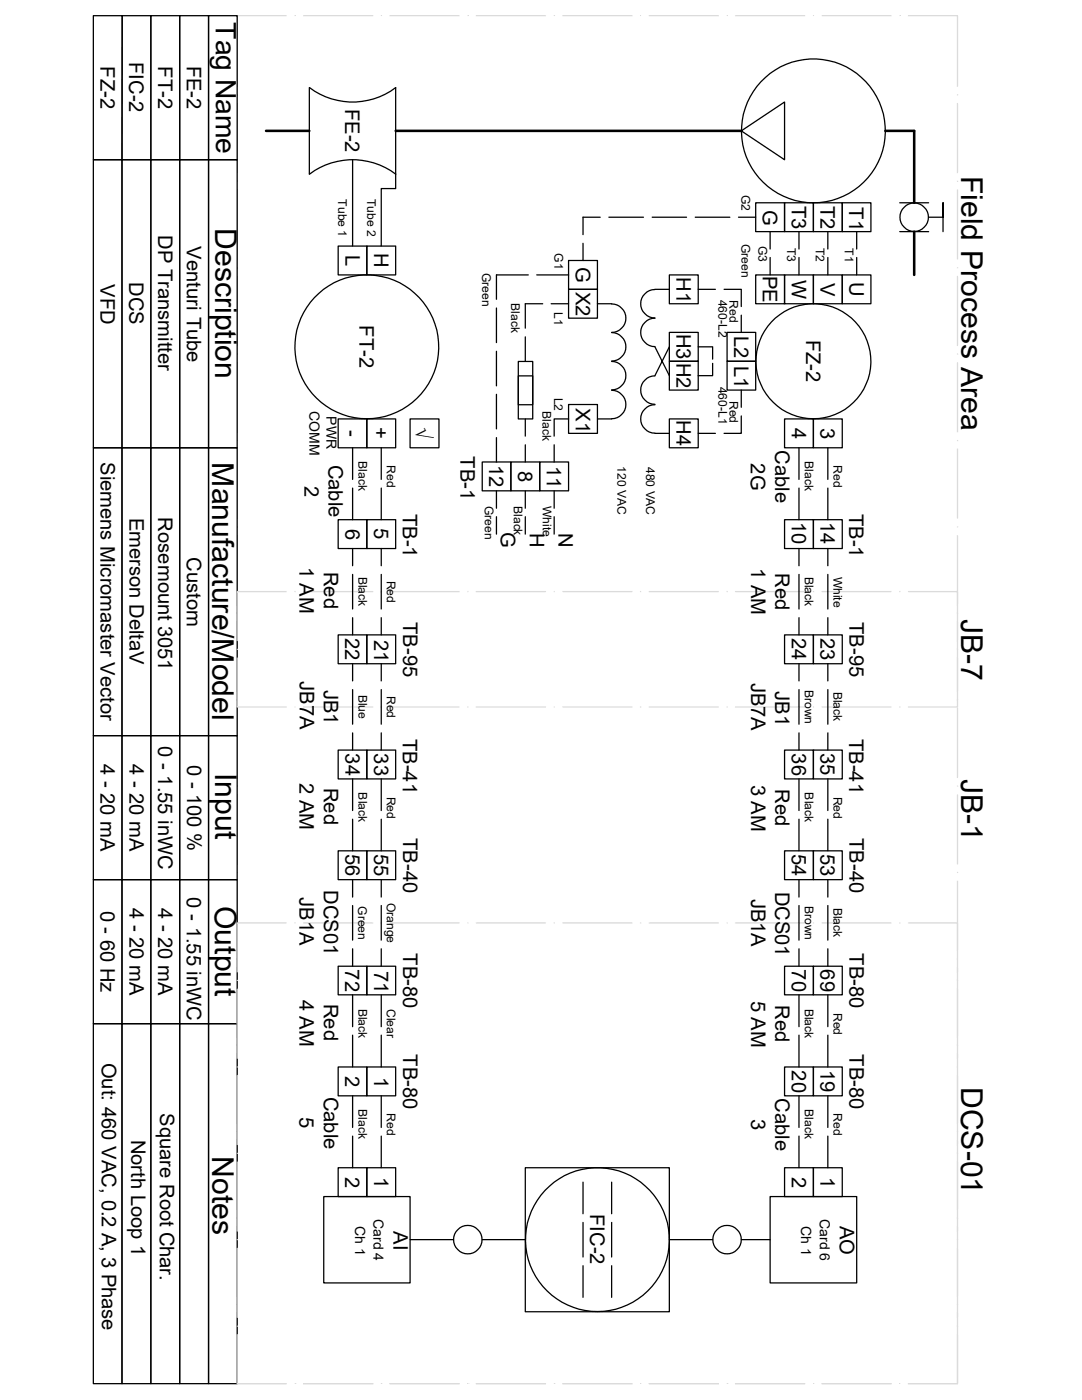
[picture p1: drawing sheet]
<svg xmlns="http://www.w3.org/2000/svg" width="216mm" height="279mm" viewBox="0 0 216 279" stroke-linecap="round" stroke-linejoin="round" font-family="sans-serif">
<path d="M181.3 3.1h9.8" fill="none" stroke="#dbdbdb" stroke-width=".25"/>
<g fill="#dbdbdb">
<path d="M179.5 3.1h.1z"/>
<path d="M179.5 3.1l.1 .1z"/>
</g>
<path d="M164 3.1h13.8" fill="none" stroke="#dbdbdb" stroke-width=".25"/>
<g fill="#dbdbdb">
<path d="M162.2 3.1h.2z"/>
<path d="M162.2 3.1l.1 .1z"/>
</g>
<path d="M146.8 3.1h13.8" fill="none" stroke="#dbdbdb" stroke-width=".25"/>
<g fill="#dbdbdb">
<path d="M145 3.1h.2z"/>
<path d="M145 3.1l.1 .1z"/>
</g>
<path d="M129.5 3.1h13.8" fill="none" stroke="#dbdbdb" stroke-width=".25"/>
<g fill="#dbdbdb">
<path d="M127.7 3.1h.2z"/>
<path d="M127.7 3.1l.1 .1z"/>
</g>
<path d="M112.3 3.1h13.8" fill="none" stroke="#dbdbdb" stroke-width=".25"/>
<g fill="#dbdbdb">
<path d="M110.5 3.1h.2z"/>
<path d="M110.5 3.1l.1 .1z"/>
</g>
<path d="M95 3.1h13.8" fill="none" stroke="#dbdbdb" stroke-width=".25"/>
<g fill="#dbdbdb">
<path d="M93.3 3.1h.1z"/>
<path d="M93.3 3.1l.1 .1z"/>
</g>
<path d="M77.8 3.1h13.8" fill="none" stroke="#dbdbdb" stroke-width=".25"/>
<g fill="#dbdbdb">
<path d="M76 3.1h.2z"/>
<path d="M76 3.1l.1 .1z"/>
</g>
<path d="M60.6 3.1h13.8" fill="none" stroke="#dbdbdb" stroke-width=".25"/>
<g fill="#dbdbdb">
<path d="M58.8 3.1h.1z"/>
<path d="M58.8 3.1l.1 .1z"/>
</g>
<g fill="none" stroke="#dbdbdb" stroke-width=".25">
<path d="M47.3 18.9h.1M57.1 3.1h-9.8v14.1M47.3 20.7v13.8M47.3 37.9v13.8M47.3 36.2h.1M47.3 55.2v13.8M47.3 53.4h.1M47.3 72.4v13.8M47.3 70.7h.1M47.3 89.6v13.8M47.3 87.9h.1M47.3 106.9v13.8"/>
<path d="M47.3 105.2h.1M47.3 124.1v13.8M47.3 122.4h.1M47.3 139.7h.1M47.3 141.4v13.8M47.3 158.6v13.8M47.3 156.9h.1M47.3 175.9v13.8M47.3 174.1h.1M47.3 193.1v13.8M47.3 191.4h.1M47.3 210.4v13.8"/>
<path d="M47.3 208.6h.1M47.3 227.6v13.8M47.3 225.8h.1M47.3 244.8v13.8M47.3 243.1h.1M47.3 262.1v14h9.8M47.3 260.3h.1"/>
</g>
<path d="M58.8 276.1h.1z" fill="#dbdbdb"/>
<path d="M60.6 276.1h13.8" fill="none" stroke="#dbdbdb" stroke-width=".25"/>
<path d="M76 276.1h.2z" fill="#dbdbdb"/>
<path d="M77.8 276.1h13.8" fill="none" stroke="#dbdbdb" stroke-width=".25"/>
<path d="M93.3 276.1h.1z" fill="#dbdbdb"/>
<path d="M95 276.1h13.8" fill="none" stroke="#dbdbdb" stroke-width=".25"/>
<path d="M110.5 276.1h.2z" fill="#dbdbdb"/>
<path d="M112.3 276.1h13.8" fill="none" stroke="#dbdbdb" stroke-width=".25"/>
<g fill="#dbdbdb">
<path d="M127.7 276.1h.2z"/>
<path d="M127.8 276.1h.1z"/>
</g>
<path d="M129.5 276.1h13.8" fill="none" stroke="#dbdbdb" stroke-width=".25"/>
<path d="M145 276.1h.2z" fill="#dbdbdb"/>
<path d="M146.8 276.1h13.8" fill="none" stroke="#dbdbdb" stroke-width=".25"/>
<g fill="#dbdbdb">
<path d="M162.2 276.1h.2z"/>
<path d="M162.3 276.1h.1z"/>
</g>
<path d="M164 276.1h13.8" fill="none" stroke="#dbdbdb" stroke-width=".25"/>
<path d="M179.5 276.1h.1z" fill="#dbdbdb"/>
<g fill="none" stroke="#dbdbdb" stroke-width=".25">
<path d="M191.1 3.1v14.1M191.1 18.9h.1M191.1 20.7v13.8M191.1 37.9v13.8M191.1 36.2h.1M191.1 55.2v13.8M191.1 53.4h.1M191.1 72.4v13.8M191.1 70.7h.1M191.1 89.6v13.8M191.1 87.9h.1M191.1 106.9v13.8"/>
<path d="M191.1 105.2h.1M191.1 124.1v13.8M191.1 139.7h.1M191.1 122.4h.1M191.1 141.4v13.8M191.1 158.6v13.8M191.1 156.9h.1M191.1 175.9v13.8M191.1 174.1h.1M47.3 195.7h.1M47.3 197.4v13.8M57.1 184.2h-9.8v9.8"/>
<path d="M58.8 184.2h.1M60.6 184.2h13.8M76.1 184.2h.1M77.8 184.2h13.8M93.3 184.2h.1M95 184.2h13.8M110.6 184.2h.1M112.3 184.2h13.8M127.8 184.2h.1M129.5 184.2h13.8M145.1 184.2h.1M146.8 184.2h13.8"/>
<path d="M162.3 184.2h.1M164 184.2h13.8M179.5 184.2h.1M181.3 184.2h9.8M191.1 193.1v13.8M191.1 191.4h.1M47.3 214.6v13.8M47.3 212.9h.1M191.1 210.4v13.8M191.1 208.6h.1M47.3 231.9v13.8M47.3 230.2h.1"/>
<path d="M191.1 227.6v13.8M191.1 225.8h.1M47.3 249.1v13.8M47.3 247.4h.1M191.1 244.8v13.8M191.1 243.1h.1M47.3 266.4v9.7h9.8M47.3 264.7h.1M191.1 262.1v14h-9.8M191.1 260.3h.1"/>
</g>
<g fill="none" stroke="#000" stroke-width=".25">
<path d="M18.6 3.1h5.8l-.1 28.8h-5.7zM24.4 3.1h5.7v28.8h-5.8zM30.1 3.1h5.8v28.8h-5.8zM35.9 3.1h5.7v28.8h-5.7zM41.6 3.1h5.7v28.8h-5.7zM61.7 17.5v17.3M61.8 17.5a14.2 14.2 0 0 0 17.2 0v17.3a14.2 14.2 0 0 0-17.2 0M18.6 31.9h5.7v57.5h-5.7zM24.3 31.9h5.8v57.5h-5.8zM30.1 31.9h5.8v57.5h-5.8zM35.9 31.9h5.7v57.5h-5.7zM41.6 31.9h5.7v57.5h-5.7z"/>
<path d="M147.9 26.1l8.6-5.7v11.5zM133.6 57.7l-2.9 .1a2.84 2.84 0 0 0-2.9 2.8 2.84 2.84 0 0 0 2.9 2.9M139.3 57.7h3.4M144.5 57.7h3.4v3.5M156.5 40.5h5.8v5.7h-5.8zM156.5 54.9h5.8v5.7h-5.8zM159.4 46.2v3.5M159.4 51.4v3.5M162.3 40.5h5.8v5.7h-5.8zM162.3 54.9h5.8v5.7h-5.8zM165.2 46.2v3.5M165.2 51.4v3.5"/>
<path d="M168.1 40.5h5.7v5.7h-5.7zM168.1 54.9h5.7v5.7h-5.7zM170.9 46.2v3.5M170.9 51.4v3.5M103.4 72.1h2.9v11.5h-2.9zM103.4 75h2.9v5.8h-2.9zM104.8 60.6h3.5M110 60.6h3.5M119.2 60.6h2.8M122 72.1a2.84 2.84 0 0 1 2.9 2.9 2.84 2.84 0 0 1-2.9 2.8M122 77.9a2.84 2.84 0 0 1 2.9 2.8 2.84 2.84 0 0 1-2.9 2.9M122 66.4a2.84 2.84 0 0 1 2.9 2.8 2.84 2.84 0 0 1-2.9 2.9"/>
<path d="M122 60.7a2.84 2.84 0 0 1 2.9 2.8 2.84 2.84 0 0 1-2.9 2.8M130.7 75a2.84 2.84 0 0 0-2.9 2.9 2.84 2.84 0 0 0 2.9 2.8M130.7 63.5a2.84 2.84 0 0 0-2.9 2.8 2.84 2.84 0 0 0 2.9 2.9M130.7 69.2l2.9 5.8M133.6 69.2l-2.9 5.8M139.3 69.2h2.9v2.5M142.2 72.5v2.5h-2.9M145.1 72.1h5.7v5.8h-5.7zM145.1 66.3h5.7v5.8h-5.7zM147.9 62.9v3.4M147.9 77.9v3.4M18.6 89.4h5.7v57.4h-5.7z"/>
<path d="M24.3 89.4h5.8v57.4h-5.8zM30.1 89.4h5.8v57.4h-5.8zM35.9 89.4h5.7v57.4h-5.7zM41.6 89.4h5.7v57.4h-5.7zM67.5 83.6h5.7v5.8h-5.7zM73.2 83.6h5.8v5.8h-5.8zM119.2 83.6h2.8M130.7 80.8a2.84 2.84 0 0 0-2.9 2.8 2.84 2.84 0 0 0 2.9 2.8M130.7 86.5h2.9M139.3 86.5h3.4M147.9 83v3.5h-3.4M156.5 83.6h5.8v5.8h-5.8z"/>
<path d="M162.3 83.6h5.8v5.8h-5.8zM67.5 103.7h5.7v5.8h-5.7zM73.2 103.7h5.8v5.8h-5.8zM156.5 103.7h5.8v5.8h-5.8zM162.3 103.7h5.8v5.8h-5.8zM67.5 126.7h5.7v5.8h-5.7zM73.2 126.7h5.8v5.8h-5.8zM156.5 126.7h5.8v5.8h-5.8zM162.3 126.7h5.8v5.8h-5.8zM18.6 146.8h5.7v28.8h-5.7zM24.3 146.8h5.8v28.8h-5.8zM30.1 146.8h5.8v28.8h-5.8z"/>
<path d="M35.9 146.8h5.7v28.8h-5.7zM41.6 146.8h5.7v28.8h-5.7zM67.5 149.7h5.7v5.7h-5.7zM73.2 149.7h5.8v5.7h-5.8zM156.5 149.7h5.8v5.7h-5.8zM162.3 149.7h5.8v5.7h-5.8zM18.6 175.6h5.7v28.7h-5.7zM24.3 175.6h5.8v28.7h-5.8zM30.1 175.6h5.8v28.7h-5.8zM35.9 175.6h5.7v28.7h-5.7zM41.6 175.6h5.7v28.7h-5.7zM67.5 169.8h5.7v5.8h-5.7z"/>
<path d="M73.2 169.8h5.8v5.8h-5.8zM156.5 169.8h5.8v5.8h-5.8zM162.3 169.8h5.8v5.8h-5.8zM67.5 192.8h5.7v5.7h-5.7zM73.2 192.8h5.8v5.7h-5.8zM156.5 192.8h5.8v5.7h-5.8zM162.3 192.8h5.8v5.7h-5.8zM18.6 204.3h5.7v71.8h-5.7zM24.3 204.3h5.8v71.8h-5.8zM30.1 204.3h5.8v71.8h-5.8zM35.9 204.3h5.7v71.8h-5.7zM41.6 204.3h5.7v71.8h-5.7z"/>
<path d="M64.6 238.8h17.2v17.2h-17.2zM153.7 238.8h17.2v17.2h-17.2z"/>
<circle cx="162.3" cy="26.1" r="14.3"/>
<circle cx="73.2" cy="69.2" r="14.3"/>
<circle cx="119.2" cy="247.4" r="14.3"/>
</g>
<path d="M58.8 276.1h.1z" fill="#dbdbdb"/>
<path d="M60.6 276.1h13.8" fill="none" stroke="#dbdbdb" stroke-width=".25"/>
<path d="M76 276.1h.2z" fill="#dbdbdb"/>
<path d="M77.8 276.1h13.8" fill="none" stroke="#dbdbdb" stroke-width=".25"/>
<path d="M93.3 276.1h.1z" fill="#dbdbdb"/>
<path d="M95 276.1h13.8" fill="none" stroke="#dbdbdb" stroke-width=".25"/>
<path d="M110.5 276.1h.2z" fill="#dbdbdb"/>
<path d="M112.3 276.1h13.8" fill="none" stroke="#dbdbdb" stroke-width=".25"/>
<g fill="#dbdbdb">
<path d="M127.7 276.1h.2z"/>
<path d="M127.8 276.1h.1z"/>
</g>
<path d="M129.5 276.1h13.8" fill="none" stroke="#dbdbdb" stroke-width=".25"/>
<path d="M145 276.1h.2z" fill="#dbdbdb"/>
<path d="M146.8 276.1h13.8" fill="none" stroke="#dbdbdb" stroke-width=".25"/>
<g fill="#dbdbdb">
<path d="M162.2 276.1h.2z"/>
<path d="M162.3 276.1h.1z"/>
</g>
<path d="M164 276.1h13.8" fill="none" stroke="#dbdbdb" stroke-width=".25"/>
<path d="M179.5 276.1h.1z" fill="#dbdbdb"/>
<g fill="none" stroke="#dbdbdb" stroke-width=".25">
<path d="M57.1 118.1h-9.8v9.7M58.8 118.1h.1M60.6 118.1h13.8M76.1 118.1h.1M77.8 118.1h13.8M93.3 118.1h.1M95 118.1h13.8M110.6 118.1h.1M112.3 118.1h13.8M127.8 118.1h.1M129.5 118.1h13.8M145.1 118.1h.1"/>
<path d="M146.8 118.1h13.8M162.3 118.1h.1M164 118.1h13.8M179.5 118.1h.1M181.3 118.1h9.8v9.7M47.3 131.3v9.8h9.8M47.3 129.6h.1M191.1 131.3v9.8h-9.8M191.1 129.6h.1M58.8 141.1h.1M60.6 141.1h13.8M76.1 141.1h.1"/>
<path d="M77.8 141.1h13.8M93.3 141.1h.1M95 141.1h13.8M110.6 141.1h.1M112.3 141.1h13.8M127.8 141.1h.1M129.5 141.1h13.8M145.1 141.1h.1M146.8 141.1h13.8M162.3 141.1h.1M164 141.1h13.8M179.5 141.1h.1"/>
<path d="M191.1 184.2v9.8M191.1 197.4v13.8M191.1 195.7h.1M191.1 214.6v13.8M191.1 212.9h.1M191.1 231.9v13.8M191.1 230.2h.1M191.1 249.1v13.8M191.1 247.4h.1M191.1 266.4v9.7h-9.8M191.1 264.7h.1"/>
</g>
<g fill="none" stroke="#000" stroke-width=".25">
<path d="M70.4 31.9v17.2M79 34.8v2.8h-2.9v11.5M67.5 49.1h5.7v5.8h-5.7zM73.2 49.1h5.8v5.8h-5.8zM105.4 54.9h-6.3v4.8M107.1 54.9h6.4M113.5 57.7h5.7v5.8h-5.7zM113.5 52h5.7v5.7h-5.7zM116.3 48.6v3.4M119.8 43.3h-3.5v3.5M121.5 43.3h6.9M130.1 43.3h6.9"/>
<path d="M133.6 54.9h5.7v5.7h-5.7zM138.7 43.3h6.9M147.4 43.3h3.4M150.8 40.5h5.7v5.7h-5.7zM150.8 54.9h5.7v5.7h-5.7zM153.7 46.2v3.5M153.7 51.4v3.5M179.5 40.5h5.8M179.5 46.2h5.8M185.3 43.3h2.9v-2.8v5.7M99.1 61.5v6.9M99.1 70.1v6.9"/>
<path d="M99.1 78.7v6.9M104.8 60.6v4.9M104.8 67.2v4.9M133.6 66.3h5.7v5.8h-5.7zM133.6 72.1h5.7v5.8h-5.7zM70.4 89.4v6.3M70.4 97.4v6.3M76.1 89.4v6.3M76.1 97.4v6.3M81.8 83.6h5.8v5.8h-5.8zM96.2 92.2h5.7v5.8h-5.7zM99.1 87.3v4.9"/>
<path d="M99.1 98v3.4M101.9 92.2h5.8v5.8h-5.8zM104.8 83.6v3.4M104.8 88.8v3.4M104.8 98v3.4M107.7 92.2h5.8v5.8h-5.8zM110.6 88.8v3.4M110.6 98v3.4M113.5 80.7h5.7v5.8h-5.7zM113.5 83.6h-2.9v3.4M133.6 83.6h5.7v5.8h-5.7zM159.4 89.4v6.3"/>
<path d="M159.4 97.4v6.3M165.2 89.4v6.3M165.2 97.4v6.3M70.4 109.5v3.4M70.4 114.6v6.9M76.1 109.5v3.4M76.1 114.6v6.9M99.1 103.1v3.5M104.8 103.1v3.5M110.6 103.1v3.5M159.4 109.5v3.4M159.4 114.6v6.9"/>
<path d="M165.2 109.5v3.4M165.2 114.6v6.9M70.4 123.3v3.4M70.4 132.5v3.4M70.4 137.6v6.9M76.1 123.3v3.4M76.1 132.5v3.4M76.1 137.6v6.9M159.4 123.3v3.4M159.4 132.5v3.4M159.4 137.6v6.9M165.2 123.3v3.4"/>
<path d="M165.2 132.5v3.4M165.2 137.6v6.9M70.4 146.3v3.4M70.4 155.4v6.4M76.1 146.3v3.4M76.1 155.4v6.4M159.4 146.3v3.4M159.4 155.4v6.4M165.2 146.3v3.4M165.2 155.4v6.4M70.4 163.5v6.3M70.4 175.6v3.4"/>
<path d="M76.1 163.5v6.3M76.1 175.6v3.4M159.4 163.5v6.3M159.4 175.6v3.4M165.2 163.5v6.3M165.2 175.6v3.4M70.4 180.7v6.9M70.4 189.4v3.4M70.4 198.5v6.4M76.1 180.7v6.9M76.1 189.4v3.4M76.1 198.5v6.4"/>
<path d="M159.4 180.7v6.9M159.4 189.4v3.4M159.4 198.5v6.4M165.2 180.7v6.9M165.2 189.4v3.4M165.2 198.5v6.4M67.5 212.9h5.7v5.8h-5.7zM70.4 206.6v6.3M70.4 218.7v6.3M73.2 212.9h5.8v5.8h-5.8zM76.1 206.6v6.3M76.1 218.7v6.3"/>
<path d="M156.5 212.9h5.8v5.8h-5.8zM159.4 206.6v6.3M159.4 218.7v6.3M162.3 212.9h5.8v5.8h-5.8zM165.2 206.6v6.3M165.2 218.7v6.3M67.5 233h5.7v5.8h-5.7zM70.4 226.7v6.3M73.2 233h5.8v5.8h-5.8zM76.1 226.7v6.3M104.8 233h28.8v28.8h-28.8zM116.3 235.9v6.3"/>
<path d="M122 235.9v6.3M156.5 233h5.8v5.8h-5.8zM159.4 226.7v6.3M162.3 233h5.8v5.8h-5.8zM165.2 226.7v6.3M81.8 247.4h8.7M96.2 247.4h8.6M116.3 244v6.9M116.3 252.6v6.3M122 244v6.9M122 252.6v6.3M133.6 247.4h8.6"/>
<path d="M147.9 247.4h5.8"/>
<circle cx="182.4" cy="43.3" r="2.84"/>
<circle cx="162.3" cy="72.1" r="11.5"/>
<circle cx="93.3" cy="247.4" r="2.84"/>
<circle cx="145.1" cy="247.4" r="2.84"/>
</g>
<path d="M53.1 26.1h8.6M79 26.1h68.9M176.7 26.1h5.7v14.4M182.4 46.2v8.7" fill="none" stroke="#000" stroke-width=".51"/>
<g font-size="6">
<text x="191.8" y="35.1" transform="rotate(90 191.8 35.1)">Field Process Area</text>
<text x="42.9" y="45.5" transform="rotate(90 42.9 45.5)">Description</text>
<text x="42.3" y="92.3" transform="rotate(90 42.3 92.3)">Manufacture/Model</text>
<text x="191.8" y="123.4" transform="rotate(90 191.8 123.4)">JB-7</text>
<text x="42.9" y="154.2" transform="rotate(90 42.9 154.2)">Input</text>
<text x="191.8" y="155.5" transform="rotate(90 191.8 155.5)">JB-1</text>
<text x="42.9" y="180.8" transform="rotate(90 42.9 180.8)">Output</text>
<text x="191.8" y="216.9" transform="rotate(90 191.8 216.9)">DCS-01</text>
<text x="42.3" y="230.8" transform="rotate(90 42.3 230.8)">Notes</text>
</g>
<text font-size="5.6" x="43.1" y="4.4" transform="rotate(90 43.1 4.4)">Tag Name</text>
<g font-size="4">
<text x="20" y="13.2" transform="rotate(90 20 13.2)">FZ-2</text>
<text x="25.8" y="12.4" transform="rotate(90 25.8 12.4)">FIC-2</text>
<text x="31.5" y="13.2" transform="rotate(90 31.5 13.2)">FT-2</text>
<text x="37.3" y="13.1" transform="rotate(90 37.3 13.1)">FE-2</text>
<text x="68.9" y="21.7" transform="rotate(90 68.9 21.7)">FE-2</text>
<text x="152.2" y="41.8" transform="rotate(90 152.2 41.8)">G</text>
<text x="158" y="41.1" transform="rotate(90 158 41.1)">T3</text>
<text x="163.7" y="41.1" transform="rotate(90 163.7 41.1)">T2</text>
<text x="169.5" y="41.4" transform="rotate(90 169.5 41.4)">T1</text>
<text x="31.6" y="46.9" transform="rotate(90 31.6 46.9)">DP Transmitter</text>
<text x="37.3" y="49.2" transform="rotate(90 37.3 49.2)">Venturi Tube</text>
<text x="68.9" y="50.8" transform="rotate(90 68.9 50.8)">L</text>
<text x="74.6" y="50.5" transform="rotate(90 74.6 50.5)">H</text>
<text x="114.9" y="53.3" transform="rotate(90 114.9 53.3)">G</text>
<text x="20.1" y="56.7" transform="rotate(90 20.1 56.7)">VFD</text>
<text x="25.8" y="56.3" transform="rotate(90 25.8 56.3)">DCS</text>
<text x="114.9" y="58.3" transform="rotate(90 114.9 58.3)">X2</text>
<text x="135" y="55.4" transform="rotate(90 135 55.4)">H1</text>
<text x="152.2" y="55" transform="rotate(90 152.2 55)">PE</text>
<text x="158" y="55.8" transform="rotate(90 158 55.8)">W</text>
<text x="163.7" y="56.4" transform="rotate(90 163.7 56.4)">V</text>
<text x="169.5" y="56.3" transform="rotate(90 169.5 56.3)">U</text>
<text x="71.8" y="64.9" transform="rotate(90 71.8 64.9)">FT-2</text>
<text x="135" y="66.6" transform="rotate(90 135 66.6)">H3</text>
<text x="146.5" y="67" transform="rotate(90 146.5 67)">L2</text>
<text x="160.9" y="67.8" transform="rotate(90 160.9 67.8)">FZ-2</text>
<text x="135" y="72.3" transform="rotate(90 135 72.3)">H2</text>
<text x="146.5" y="73" transform="rotate(90 146.5 73)">L1</text>
<text x="114.9" y="81.5" transform="rotate(90 114.9 81.5)">X1</text>
<text x="135" y="83.9" transform="rotate(90 135 83.9)">H4</text>
<text x="68.9" y="85.8" transform="rotate(90 68.9 85.8)">-</text>
<text x="74.6" y="85.3" transform="rotate(90 74.6 85.3)">+</text>
<text x="83" y="85.3" transform="rotate(90 83 85.3)">√</text>
<text x="154.6" y="89.8" transform="rotate(90 154.6 89.8)">Cable</text>
<text x="158" y="85.4" transform="rotate(90 158 85.4)">4</text>
<text x="163.7" y="85.3" transform="rotate(90 163.7 85.3)">3</text>
<text x="20.1" y="92.2" transform="rotate(90 20.1 92.2)">Siemens Micromaster Vector</text>
<text x="65.5" y="92.7" transform="rotate(90 65.5 92.7)">Cable</text>
<text x="91.9" y="91.1" transform="rotate(90 91.9 91.1)">TB-1</text>
<text x="97.6" y="92.8" transform="rotate(90 97.6 92.8)">12</text>
<text x="103.4" y="94" transform="rotate(90 103.4 94)">8</text>
<text x="109.1" y="93" transform="rotate(90 109.1 93)">11</text>
<text x="149.8" y="92.5" transform="rotate(90 149.8 92.5)">2G</text>
<text x="60.7" y="96.9" transform="rotate(90 60.7 96.9)">2</text>
<text x="25.8" y="103.3" transform="rotate(90 25.8 103.3)">Emerson DeltaV</text>
<text x="31.6" y="103.3" transform="rotate(90 31.6 103.3)">Rosemount 3051</text>
<text x="68.9" y="105.5" transform="rotate(90 68.9 105.5)">6</text>
<text x="74.7" y="105.5" transform="rotate(90 74.7 105.5)">5</text>
<text x="80.4" y="102.6" transform="rotate(90 80.4 102.6)">TB-1</text>
<text x="100" y="106.3" transform="rotate(90 100 106.3)">G</text>
<text x="105.7" y="106.3" transform="rotate(90 105.7 106.3)">H</text>
<text x="111.5" y="106.4" transform="rotate(90 111.5 106.4)">N</text>
<text x="158" y="104.2" transform="rotate(90 158 104.2)">10</text>
<text x="163.7" y="104.2" transform="rotate(90 163.7 104.2)">14</text>
<text x="169.5" y="102.6" transform="rotate(90 169.5 102.6)">TB-1</text>
<text x="37.3" y="111.2" transform="rotate(90 37.3 111.2)">Custom</text>
<text x="59.8" y="113.1" transform="rotate(90 59.8 113.1)">1 AM</text>
<text x="149.9" y="113.3" transform="rotate(90 149.9 113.3)">1 AM</text>
<text x="64.6" y="114.1" transform="rotate(90 64.6 114.1)">Red</text>
<text x="154.6" y="114.4" transform="rotate(90 154.6 114.4)">Red</text>
<text x="80.4" y="124.2" transform="rotate(90 80.4 124.2)">TB-95</text>
<text x="169.5" y="124.2" transform="rotate(90 169.5 124.2)">TB-95</text>
<text x="68.9" y="127.4" transform="rotate(90 68.9 127.4)">22</text>
<text x="74.6" y="127.7" transform="rotate(90 74.6 127.7)">21</text>
<text x="158" y="127.4" transform="rotate(90 158 127.4)">24</text>
<text x="163.7" y="127.4" transform="rotate(90 163.7 127.4)">23</text>
<text x="59.8" y="135.9" transform="rotate(90 59.8 135.9)">JB7A</text>
<text x="64.6" y="137.7" transform="rotate(90 64.6 137.7)">JB1</text>
<text x="149.9" y="136.2" transform="rotate(90 149.9 136.2)">JB7A</text>
<text x="154.6" y="137.9" transform="rotate(90 154.6 137.9)">JB1</text>
<text x="31.5" y="148.9" transform="rotate(90 31.5 148.9)">0 - 1.55 inWC</text>
<text x="80.4" y="147.4" transform="rotate(90 80.4 147.4)">TB-41</text>
<text x="169.5" y="147.4" transform="rotate(90 169.5 147.4)">TB-41</text>
<text x="20.1" y="152.5" transform="rotate(90 20.1 152.5)">4 - 20 mA</text>
<text x="25.8" y="152.5" transform="rotate(90 25.8 152.5)">4 - 20 mA</text>
<text x="37.3" y="152.7" transform="rotate(90 37.3 152.7)">0 - 100 %</text>
<text x="68.9" y="150.4" transform="rotate(90 68.9 150.4)">34</text>
<text x="74.7" y="150.4" transform="rotate(90 74.7 150.4)">33</text>
<text x="158" y="150.4" transform="rotate(90 158 150.4)">36</text>
<text x="163.7" y="150.3" transform="rotate(90 163.7 150.3)">35</text>
<text x="59.8" y="156.3" transform="rotate(90 59.8 156.3)">2 AM</text>
<text x="64.6" y="157.2" transform="rotate(90 64.6 157.2)">Red</text>
<text x="149.9" y="156.6" transform="rotate(90 149.9 156.6)">3 AM</text>
<text x="154.7" y="157.5" transform="rotate(90 154.7 157.5)">Red</text>
<text x="80.4" y="167.3" transform="rotate(90 80.4 167.3)">TB-40</text>
<text x="169.5" y="167.3" transform="rotate(90 169.5 167.3)">TB-40</text>
<text x="68.9" y="170.5" transform="rotate(90 68.9 170.5)">56</text>
<text x="74.7" y="170.4" transform="rotate(90 74.7 170.4)">55</text>
<text x="158" y="170.5" transform="rotate(90 158 170.5)">54</text>
<text x="163.7" y="170.5" transform="rotate(90 163.7 170.5)">53</text>
<text x="37.3" y="179.1" transform="rotate(90 37.3 179.1)">0 - 1.55 inWC</text>
<text x="59.8" y="179.1" transform="rotate(90 59.8 179.1)">JB1A</text>
<text x="64.6" y="177.7" transform="rotate(90 64.6 177.7)">DCS01</text>
<text x="149.9" y="179.3" transform="rotate(90 149.9 179.3)">JB1A</text>
<text x="154.6" y="177.9" transform="rotate(90 154.6 177.9)">DCS01</text>
<text x="20.1" y="181.7" transform="rotate(90 20.1 181.7)">0 - 60 Hz</text>
<text x="25.8" y="181.2" transform="rotate(90 25.8 181.2)">4 - 20 mA</text>
<text x="31.6" y="181.2" transform="rotate(90 31.6 181.2)">4 - 20 mA</text>
<text x="80.4" y="190.2" transform="rotate(90 80.4 190.2)">TB-80</text>
<text x="169.5" y="190.2" transform="rotate(90 169.5 190.2)">TB-80</text>
<text x="68.9" y="193.5" transform="rotate(90 68.9 193.5)">72</text>
<text x="74.6" y="193.7" transform="rotate(90 74.6 193.7)">71</text>
<text x="158" y="193.5" transform="rotate(90 158 193.5)">70</text>
<text x="163.7" y="193.5" transform="rotate(90 163.7 193.5)">69</text>
<text x="59.8" y="199.5" transform="rotate(90 59.8 199.5)">4 AM</text>
<text x="64.6" y="200.3" transform="rotate(90 64.6 200.3)">Red</text>
<text x="149.9" y="199.7" transform="rotate(90 149.9 199.7)">5 AM</text>
<text x="154.6" y="200.6" transform="rotate(90 154.6 200.6)">Red</text>
<text x="20.3" y="212.1" transform="rotate(90 20.3 212.1)">Out: 460 VAC, 0.2 A, 3 Phase</text>
<text x="68.9" y="214.7" transform="rotate(90 68.9 214.7)">2</text>
<text x="74.6" y="214.8" transform="rotate(90 74.6 214.8)">1</text>
<text x="80.4" y="210.4" transform="rotate(90 80.4 210.4)">TB-80</text>
<text x="158" y="213.6" transform="rotate(90 158 213.6)">20</text>
<text x="163.7" y="213.4" transform="rotate(90 163.7 213.4)">19</text>
<text x="169.5" y="210.4" transform="rotate(90 169.5 210.4)">TB-80</text>
<text x="64.6" y="218.9" transform="rotate(90 64.6 218.9)">Cable</text>
<text x="154.6" y="219.2" transform="rotate(90 154.6 219.2)">Cable</text>
<text x="26.2" y="227.4" transform="rotate(90 26.2 227.4)">North Loop 1</text>
<text x="31.9" y="222.1" transform="rotate(90 31.9 222.1)">Square Root Char.</text>
<text x="59.8" y="223" transform="rotate(90 59.8 223)">5</text>
<text x="149.9" y="223.3" transform="rotate(90 149.9 223.3)">3</text>
<text x="68.9" y="234.9" transform="rotate(90 68.9 234.9)">2</text>
<text x="74.6" y="234.9" transform="rotate(90 74.6 234.9)">1</text>
<text x="158" y="234.9" transform="rotate(90 158 234.9)">2</text>
<text x="163.7" y="234.9" transform="rotate(90 163.7 234.9)">1</text>
<text x="78.5" y="245.7" transform="rotate(90 78.5 245.7)">AI</text>
<text x="117.8" y="242.3" transform="rotate(90 117.8 242.3)">FIC-2</text>
<text x="167.6" y="244.6" transform="rotate(90 167.6 244.6)">AO</text>
</g>
<g font-size="2.8">
<text x="61.8" y="82" transform="rotate(90 61.8 82)">COMM</text>
<text x="65.2" y="83.1" transform="rotate(90 65.2 83.1)">PWR</text>
<text x="70.9" y="244.6" transform="rotate(90 70.9 244.6)">Ch 1</text>
<text x="74.5" y="243.2" transform="rotate(90 74.5 243.2)">Card 4</text>
<text x="159.9" y="244.6" transform="rotate(90 159.9 244.6)">Ch 1</text>
<text x="163.6" y="243.2" transform="rotate(90 163.6 243.2)">Card 6</text>
</g>
<g font-size="2.4">
<text x="67.5" y="39.8" transform="rotate(90 67.5 39.8)">Tube 1</text>
<text x="73.2" y="39.7" transform="rotate(90 73.2 39.7)">Tube 2</text>
<text x="148" y="38.9" transform="rotate(90 148 38.9)">G2</text>
<text x="110.6" y="50.5" transform="rotate(90 110.6 50.5)">G1</text>
<text x="148" y="48.6" transform="rotate(90 148 48.6)">Green</text>
<text x="151.3" y="49" transform="rotate(90 151.3 49)">G3</text>
<text x="157.1" y="49.4" transform="rotate(90 157.1 49.4)">T3</text>
<text x="162.8" y="49.4" transform="rotate(90 162.8 49.4)">T2</text>
<text x="168.6" y="49.6" transform="rotate(90 168.6 49.6)">T1</text>
<text x="96.2" y="54.4" transform="rotate(90 96.2 54.4)">Green</text>
<text x="143.3" y="59.8" transform="rotate(90 143.3 59.8)">460-L2</text>
<text x="145.6" y="59.9" transform="rotate(90 145.6 59.9)">Red</text>
<text x="102" y="60.5" transform="rotate(90 102 60.5)">Black</text>
<text x="110.6" y="62.3" transform="rotate(90 110.6 62.3)">L1</text>
<text x="143.3" y="77.2" transform="rotate(90 143.3 77.2)">460-L1</text>
<text x="108.2" y="82.1" transform="rotate(90 108.2 82.1)">Black</text>
<text x="110.6" y="79.4" transform="rotate(90 110.6 79.4)">L2</text>
<text x="145.6" y="80" transform="rotate(90 145.6 80)">Red</text>
<text x="71.5" y="92.1" transform="rotate(90 71.5 92.1)">Black</text>
<text x="77.2" y="92.9" transform="rotate(90 77.2 92.9)">Red</text>
<text x="123.2" y="93" transform="rotate(90 123.2 93)">120 VAC</text>
<text x="128.9" y="93.2" transform="rotate(90 128.9 93.2)">480 VAC</text>
<text x="160.6" y="92.1" transform="rotate(90 160.6 92.1)">Black</text>
<text x="166.3" y="92.9" transform="rotate(90 166.3 92.9)">Red</text>
<text x="96.8" y="101" transform="rotate(90 96.8 101)">Green</text>
<text x="102.5" y="101" transform="rotate(90 102.5 101)">Black</text>
<text x="108.3" y="101" transform="rotate(90 108.3 101)">White</text>
<text x="71.5" y="115.1" transform="rotate(90 71.5 115.1)">Black</text>
<text x="77.2" y="115.9" transform="rotate(90 77.2 115.9)">Red</text>
<text x="160.6" y="115.1" transform="rotate(90 160.6 115.1)">Black</text>
<text x="166.3" y="115.1" transform="rotate(90 166.3 115.1)">White</text>
<text x="160.6" y="137.7" transform="rotate(90 160.6 137.7)">Brown</text>
<text x="71.5" y="138.6" transform="rotate(90 71.5 138.6)">Blue</text>
<text x="77.2" y="138.9" transform="rotate(90 77.2 138.9)">Red</text>
<text x="166.3" y="138" transform="rotate(90 166.3 138)">Black</text>
<text x="71.5" y="158.2" transform="rotate(90 71.5 158.2)">Black</text>
<text x="77.2" y="159" transform="rotate(90 77.2 159)">Red</text>
<text x="160.6" y="158.2" transform="rotate(90 160.6 158.2)">Black</text>
<text x="166.3" y="159" transform="rotate(90 166.3 159)">Red</text>
<text x="71.5" y="180.8" transform="rotate(90 71.5 180.8)">Green</text>
<text x="77.2" y="180.2" transform="rotate(90 77.2 180.2)">Orange</text>
<text x="160.6" y="180.8" transform="rotate(90 160.6 180.8)">Brown</text>
<text x="166.3" y="181.1" transform="rotate(90 166.3 181.1)">Black</text>
<text x="71.5" y="201.3" transform="rotate(90 71.5 201.3)">Black</text>
<text x="77.2" y="201.3" transform="rotate(90 77.2 201.3)">Clear</text>
<text x="160.6" y="201.3" transform="rotate(90 160.6 201.3)">Black</text>
<text x="166.3" y="202.1" transform="rotate(90 166.3 202.1)">Red</text>
<text x="71.5" y="221.4" transform="rotate(90 71.5 221.4)">Black</text>
<text x="160.6" y="221.4" transform="rotate(90 160.6 221.4)">Black</text>
<text x="77.2" y="222.2" transform="rotate(90 77.2 222.2)">Red</text>
<text x="166.3" y="222.2" transform="rotate(90 166.3 222.2)">Red</text>
</g>
</svg>
